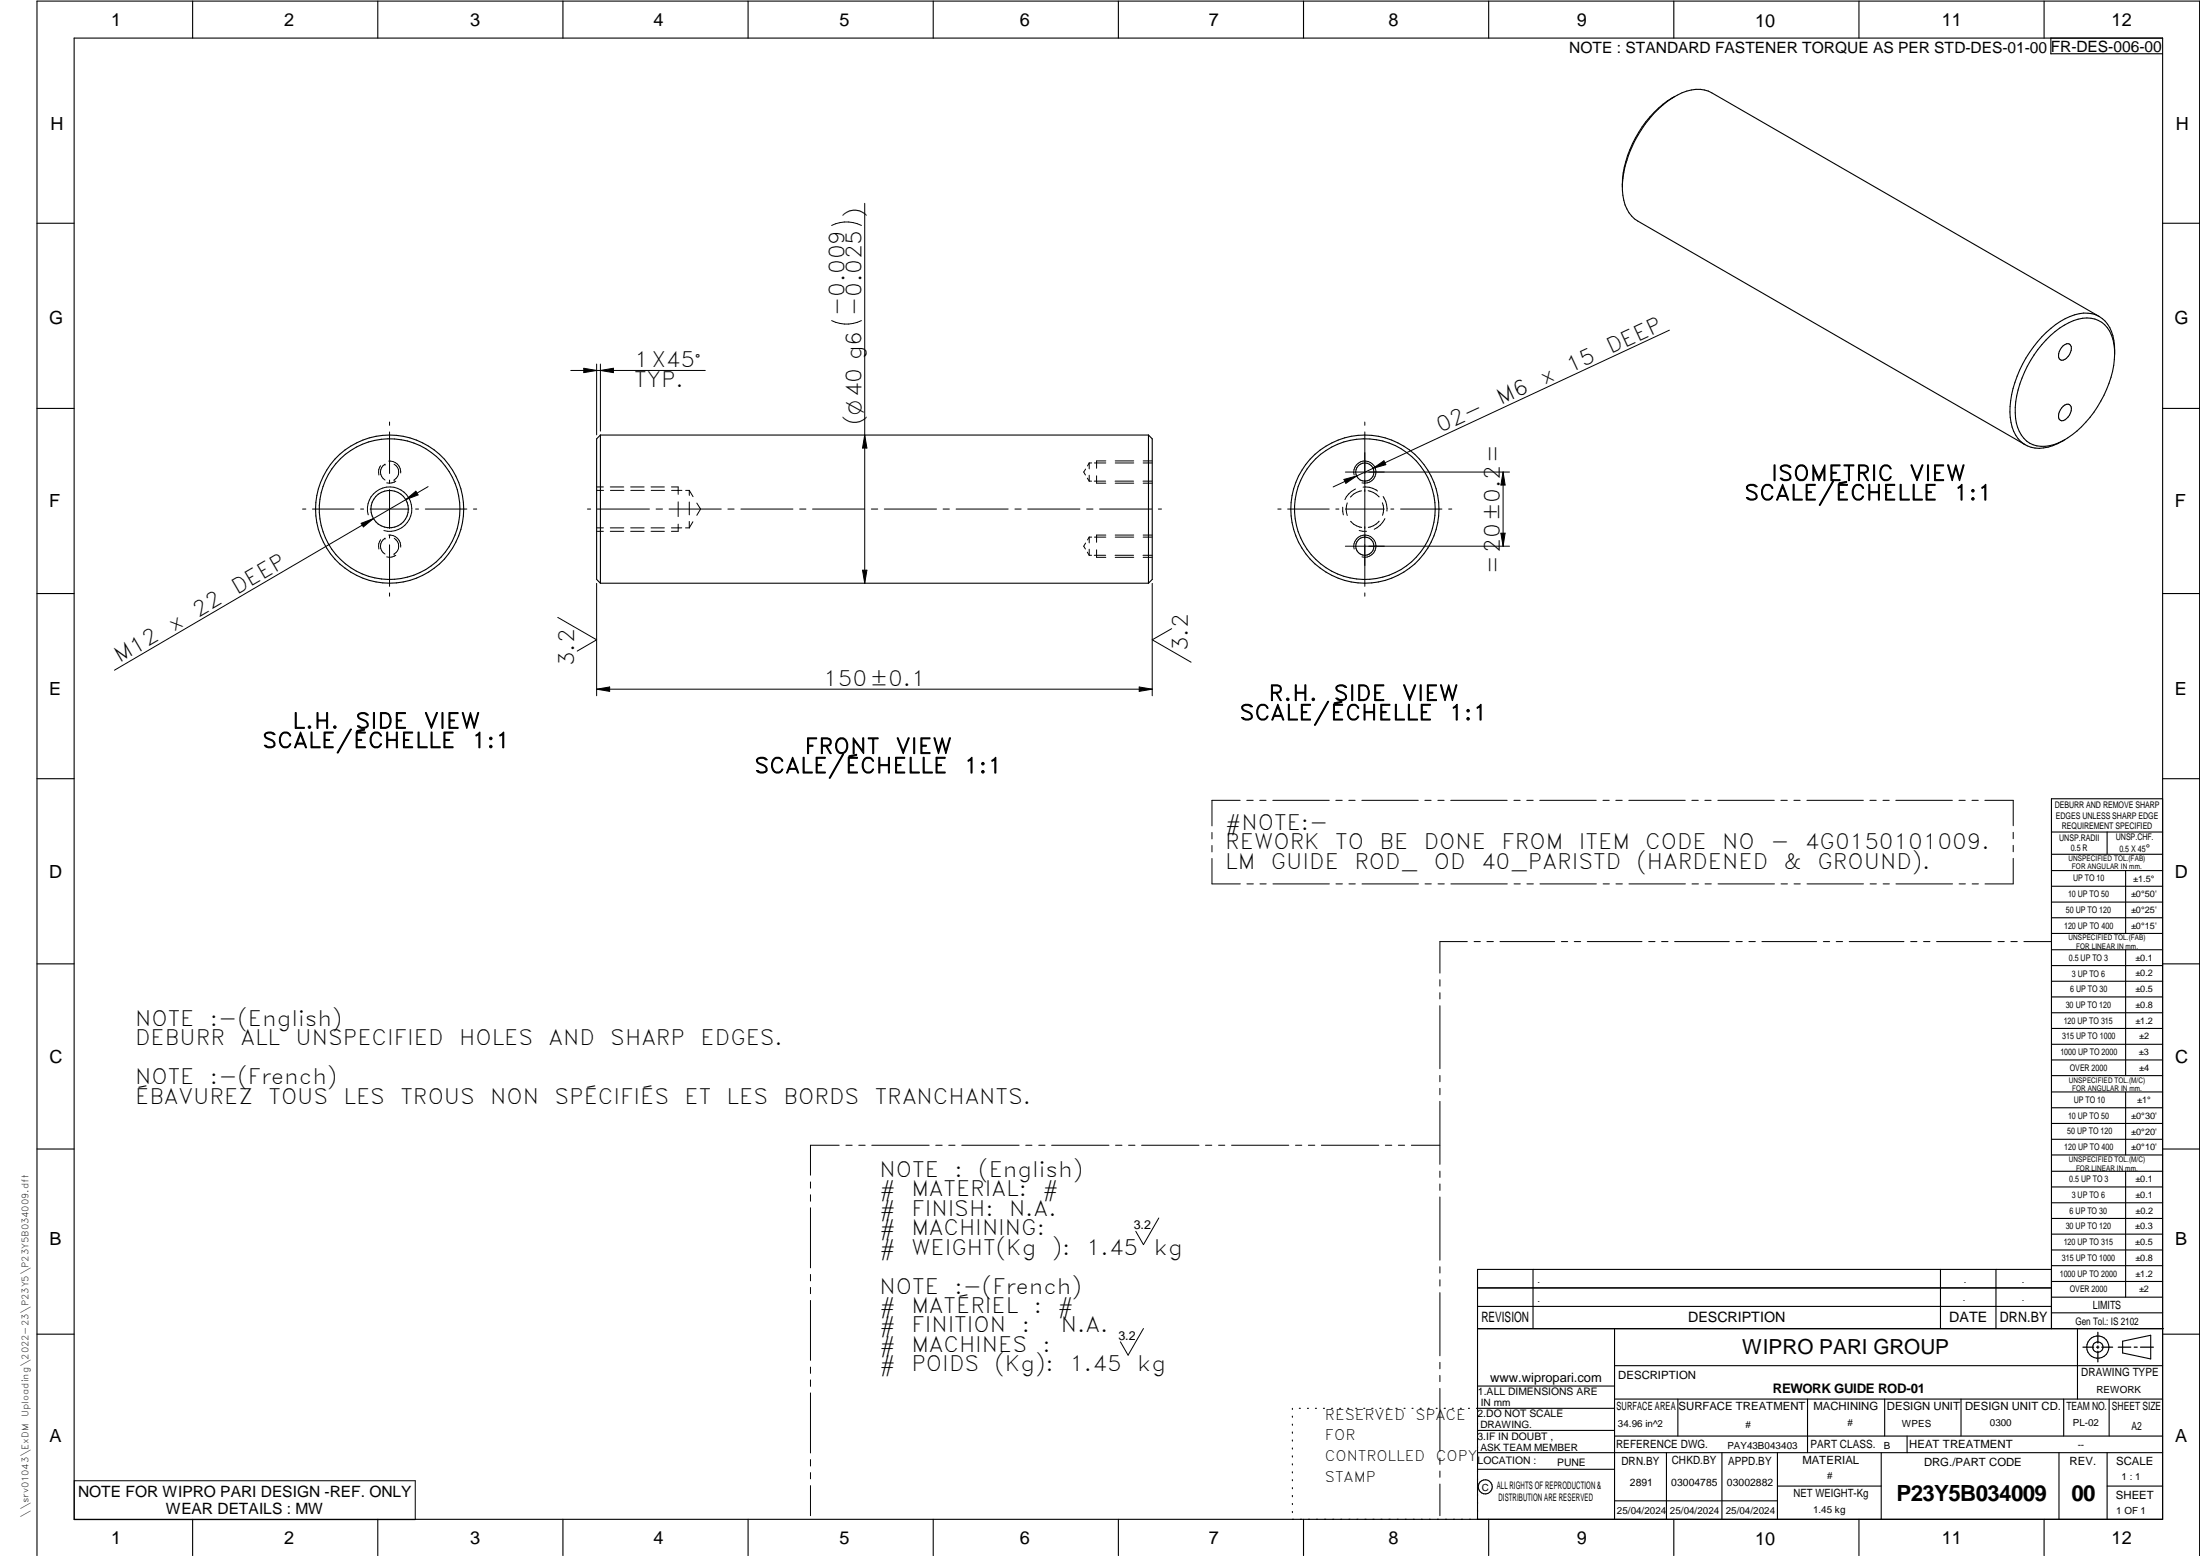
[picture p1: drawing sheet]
<svg xmlns="http://www.w3.org/2000/svg" width="594mm" height="420mm" viewBox="0 0 594 420" stroke-linecap="round" stroke-linejoin="round" font-family="sans-serif">
<g fill="none" stroke="#000" stroke-width=".3">
<path d="M20 10.3h564v400h-564zM52 .3v10M102 .3v10M152 .3v10M202 .3v10M252 .3v10M302 .3v10M352 .3v10M402 .3v10M452 .3v10M502 .3v10M552 .3v10"/>
<path d="M553.8 10.3v4.2h30.2M452.2 26a29.7 29.7 0 0 0-14.1 23.7M438.1 49.7a10.5 10.5 0 0 0 4.1 10l104.7 60.4M438.1 49.8a31.3 31.3 0 0 1 14.8-24.1 9.5 9.5 0 0 1 9.3-.6l104.7 60.4M10 60.3h10M584 60.3h10M557.1 93.3a1.24 1.24 0 0 1 1.7-.4 1.24 1.24 0 0 1 .5 1.7l-.5 1.2a2.19 2.19 0 0 1-2.4 1.4 2.36 2.36 0 0 1 .3-3.4zM566.9 85.5a9.4 9.4 0 0 0-9.2 .6 30.8 30.8 0 0 0-15 25.2 9.7 9.7 0 0 0 4.7 9.1 10.8 10.8 0 0 0 10.2-1.7M566.9 85.5a9.2 9.2 0 0 1 4.1 7.8 29.4 29.4 0 0 1-12.6 24.9 10.3 10.3 0 0 1-10.3 1.5 9.4 9.4 0 0 1-3.9-8.2 29.4 29.4 0 0 1 13.2-23.7 9.4 9.4 0 0 1 10.2-.8 8.9 8.9 0 0 1 3.4 7.2M571 94.6v.9M10 110.3h10M162.1 117.5v40"/>
<path d="M162.1 117.5l-1 1v38l1 1M162.1 117.5h148M310.1 117.5v40M310.1 117.5l1 1v38l-1 1M557.1 109.7a1.24 1.24 0 0 1 1.7-.4 1.24 1.24 0 0 1 .5 1.6 3.4 3.4 0 0 1-2.6 2.7 1.55 1.55 0 0 1-.6-2.3zM584 110.3h10M162.1 157.5h148M10 160.3h10M584 160.3h10M10 210.3h10M584 215.7h-30v143.1M584 210.3h10"/>
<path d="M554 224.7h30M554 230.7h30M554 235.1h30M554 239.3h30M569 224.7v6M574 235.1v17M554 243.6h30M554 247.8h30M554 252.1h30M554 256.5h30M574 256.5v33.9M10 260.3h10"/>
<path d="M554 260.7h30M554 265h30M554 269.2h30M554 273.5h30M554 277.7h30M584 260.3h10M554 282h30M554 286.2h30M554 290.4h30M554 294.9h30M554 299.1h30M574 294.9v17"/>
<path d="M10 310.3h10M554 303.4h30M554 307.6h30M554 311.9h30M554 316.3h30M574 316.3v34M584 310.3h10M554 320.5h30M554 324.8h30M554 329h30M554 333.2h30M554 337.5h30"/>
<path d="M399 358.8h185.2M399 352.8h155M399 347.8h155M414 342.8v16M436 358.8v51.5M524 342.8v16M539 342.8v16M554 341.8h30M554 346h30M554 350.3h30M554 354.5h30M554 342.8h-155v67.5"/>
<path d="M561 358.8v19M10 360.3h10M399 374.3h37M436 377.8h148M453.1 377.8v10M488.1 377.8v14.5M508.9 377.8v10M529.5 377.8v10M557.3 377.8v10M569.5 377.8v10M573.2 362.2l7.6-1.6v6.3l-7.6-1.6zM584 368.8h-148"/>
<path d="M584 360.3h10M349 380.3v.3M349 382.4v.3M349 384.6v.3M349 386.7v.3M349 388.8v.3M349 391v.3M349 393.1v.3M349 395.3v.3M349 397.4v.3M349 399.5v.3M350.9 380.3h.2"/>
<path d="M353.1 380.3h.2M355.2 380.3h.3M357.4 380.3h.3M359.6 380.3h.3M361.7 380.3h.3M363.9 380.3h.3M366.1 380.3h.3M368.3 380.3h.2M370.4 380.3h.3M372.6 380.3h.3M374.8 380.3h.3M376.9 380.3h.4"/>
<path d="M379.1 380.3h.3M381.3 380.3h.3M383.4 380.3h.4M385.6 380.3h.3M387.8 380.3h.3M390 380.3h.3M392.2 380.3h.3M394.3 380.3h.3M396.5 380.3h.3M398.7 380.3h37.3M399 396.7h37M399 392.3h185"/>
<path d="M399 386.2h37M436 387.8h148M450 392.3v18M465 392.3v18M480 392.3v18M508 392.3v18M515 387.8v4.5M556 392.3v18M569 392.3v18M52 410.3v9.7M102 410.3v9.7M152 410.3v9.7"/>
<path d="M202 410.3v9.7M252 410.3v9.7M302 410.3v9.7M349 401.7v.3M349 403.8v.4M349 406v.3M349 408.1v.3M352 410.3v9.7M402 410.3v9.7M436 405.3h44M452 410.3v9.7M480 401.3h28"/>
<path d="M502 410.3v9.7M552 410.3v9.7M569 401.3h15M10 420v-419.7h584v419.7"/>
<circle cx="105.2" cy="137.5" r="19"/>
<circle cx="105.2" cy="137.5" r="5.1"/>
<circle cx="105.2" cy="137.5" r="20"/>
<circle cx="368.5" cy="127.5" r="2.46"/>
<circle cx="368.6" cy="137.5" r="19"/>
<circle cx="368.6" cy="137.5" r="20"/>
<circle cx="368.5" cy="147.5" r="2.46"/>
<circle cx="566.5" cy="363.7" r="1.39"/>
<circle cx="566.5" cy="363.8" r="3"/>
<circle cx="401.1" cy="401.5" r="1.9"/>
</g>
<g fill="none" stroke="#000" stroke-width=".27">
<path d="M233.5 54.9v102.6M232.6 60.9a9 9 0 0 0-8 0M157.6 99.4l3.5 .6-3.5 .6zM161.1 98.3v19.1M162.1 98.3v18.1M232.6 86.6a9 9 0 0 1-8 0M450.8 89.2l-80 37.2M105.2 114v.9M105.2 116.6v11.2M154.1 100h36.4M162.1 100l3.5-.6v1.2zM233.5 117.5l.6 3.5h-1.2z"/>
<path d="M368.5 114v.9M368.5 116.6v41.7M81.7 137.5h.9M84.4 137.5h11.2M97.4 137.5h.8M99.4 139a6 6 0 0 1 5.3-7.5 6 6 0 0 1 6.5 6.5 6 6 0 0 1-7.5 5.3M99.9 137.5h10.5M102.8 125.8a2.77 2.77 0 0 0-.5 2.5M104 125.3a2.48 2.48 0 0 0 0 4.3M104 125.3h.1M104.4 130.4l.7 .1M105 124.5a2.94 2.94 0 0 1 3.2 3.2"/>
<path d="M105.2 132.2v10.5M105.2 129.6v.9M106.4 129.6h.1M106.4 125.3a2.48 2.48 0 0 1 0 4.3M106.9 129.9l-1.8 .6M109.6 134.9l2.7-2.3 .6 1zM112.2 137.5h.8M114.8 137.5h11.3M115.6 131.4l-84.7 49.6M127.8 137.5h.9M158.6 137.5h.9M161.1 132.4h1.9"/>
<path d="M161.1 131.5h1.8M161.3 137.5h14.1M164.8 131.5h3.6M164.8 132.4h3.7M170.3 131.5h3.6M170.3 132.4h3.7M175.8 131.5h3.6M175.8 132.4h3.6M177.2 137.5h1.7M180.7 137.5h14.1M181.3 131.5h1.8v2M181.3 132.4h2.8"/>
<path d="M183.1 135.5v4M185.2 132.4h.9M186.1 132.4v1.4M186.1 135.6v3.4M186.1 132.4l1 1.7M188.2 135.8l1 1.7-1 1.6M196.5 137.5h1.7M200.1 137.5h14M215.9 137.5h1.7M219.4 137.5h14.1M235.3 137.5h1.7M238.8 137.5h14.1"/>
<path d="M254.7 137.5h1.7M258.2 137.5h14M274.1 137.5h1.7M277.5 137.5h14.1M293.2 126.7l-.6 .8 .5 .8M293.4 137.5h1.7M293.6 129.1l.5 .8M294.1 125v1.6M294.1 128.3v1.6M294.1 129.9h.7M294.1 125l-.4 .8M294.1 125h.7"/>
<path d="M295.5 129.9h3.1M295.5 125h3.1M296.1 128.5v2h2.5M296.9 137.5h14.1M298.6 124.5h-2.5v1.9M301.1 129.9h5M301.2 125h4.9M301.2 130.5h4.9M301.2 124.5h4.9M308.6 129.9h2.5M308.7 125h2.4M308.7 130.5h2.4"/>
<path d="M308.7 124.5h2.4M312.8 137.5h.8M345.1 137.5h.8M347.7 137.5h11.2M360.7 137.5h.9M362.6 136.9l.1 2.1M362.9 129.5l3.4-1-2.9 2zM363.3 137.5h10.5M363.8 135.8a5 5 0 0 0 0 3.4M365.7 128.3a3 3 0 0 1 2.6-3.8 3 3 0 0 1 3.3 3.3 3 3 0 0 1-3.8 2.6M366 132a5.7 5.7 0 0 0-2.8 2.9M367.7 132.5a4.8 4.8 0 0 0-3 1.7"/>
<path d="M368.1 131.5a5.2 5.2 0 0 1 3.9 1.1M369.4 132.5a5.1 5.1 0 0 1 3 1.7M370.8 126.4l-10.8 5.1M370.8 126.4l2.9-2 .5 1.1zM373.3 135.8a4.7 4.7 0 0 1 0 3.3M373.5 134.1a5.7 5.7 0 0 1 1 3.9M375.6 137.5h.8M378.2 137.5h11.2M391.2 137.5h.8M405.9 127.5l.5 3.5h-1.1zM405.9 127.5v20M407.6 127.5h-44.3"/>
<path d="M97.5 141.3l3.3-1.3-2.7 2.3zM102.8 145.8a2.85 2.85 0 0 0-.5 2.5M104 145.3a2.48 2.48 0 0 0 0 4.3M104 145.3h.1M105 144.5a3 3 0 0 1 3.2 3.2M105.2 144.5v.8M105.2 147.1v11.2M106.4 149.6h.1M106.5 145.3a2.5 2.5 0 0 1-.1 4.3M106.9 149.9a2.9 2.9 0 0 1-2.5 .5M161.1 157.5v30.4M161.1 142.5h1.8"/>
<path d="M161.1 143.5h1.8M164.8 142.5h3.6M164.8 143.5h3.6M170.3 142.5h3.6M170.3 143.5h3.6M175.8 142.5h3.6M175.8 143.5h3.6M181.3 142.5h2.8M183.1 141.5v2h-1.8M185.1 142.5h1M186.1 140.8v1.7M187.1 140.9l-1 1.6"/>
<path d="M232.9 154h1.2l-.6 3.5zM293.2 146.6l-.6 .9 .5 .8M293.6 149.1l.5 .8M294.1 145v1.6M294.1 148.3v1.6M294.1 149.9h.7M294.1 145l-.4 .8M294.1 145h.7M295.5 149.9h3.1M295.5 145h3.1M296.1 148.5v2h2.5M298.6 144.5h-2.5v1.9"/>
<path d="M301.1 149.9h5M301.2 145h4.9M301.2 150.5h4.9M301.2 144.5h4.9M308.6 149.9h2.5M308.7 145h2.4M308.7 150.5h2.4M308.7 144.5h2.4M311.1 157.5v30.4M364.7 140.8a4.3 4.3 0 0 0 3 1.6M365.7 148.3a2.99 2.99 0 0 1 2.6-3.8 2.99 2.99 0 0 1 3.2 3.2 2.99 2.99 0 0 1-3.7 2.7M367 143.3l2 .2"/>
<path d="M372.4 140.7a4.5 4.5 0 0 1-2.9 1.7M374 140a6 6 0 0 1-2.9 2.9M405.3 144h1.1l-.5 3.5zM407.6 147.5h-44.3M105.2 160.1v.9M150.6 166.7l10.5 6.1-5.2 3M316.4 169.8l-5.3 3 10.5 6M368.5 160.1v.9M161.1 186.1h150M161.1 186.1l3.5-.6v1.2zM307.6 185.5l3.5 .6-3.5 .6zM334.9 216.1h-7.6v6.9"/>
<path d="M336.7 216.1h1.7M340.2 216.1h1.7M343.7 216.1h15.2M360.7 216.1h1.8M364.2 216.1h1.7M367.7 216.1h15.3M384.8 216.1h1.7M388.3 216.1h1.7M391.7 216.1h15.3M408.8 216.1h1.7M412.3 216.1h1.7M415.8 216.1h15.2"/>
<path d="M432.9 216.1h1.6M436.3 216.1h1.8M439.8 216.1h15.3M456.9 216.1h1.7M460.4 216.1h1.7M463.9 216.1h15.2M480.9 216.1h1.7M484.4 216.1h1.7M487.9 216.1h15.3M504.9 216.1h1.7M508.5 216.1h1.7M511.9 216.1h15.3"/>
<path d="M529 216.1h1.7M532.5 216.1h1.7M536 216.1h7.6v6.9M327.3 231.8v6.9h7.6M327.3 224.8v1.7M327.3 228.3v1.7M336.7 238.7h1.7M340.2 238.7h1.7M343.7 238.7h15.3M360.8 238.7h1.7M364.3 238.7h1.7M367.8 238.7h15.2"/>
<path d="M384.8 238.7h1.7M388.3 238.7h1.7M391.8 238.7h15.2M408.8 238.7h1.7M412.3 238.7h1.8M415.8 238.7h15.3M432.9 238.7h1.7M436.4 238.7h1.7M439.9 238.7h15.2M456.9 238.7h1.7M460.4 238.7h1.7M463.9 238.7h15.3"/>
<path d="M480.9 238.7h1.8M484.5 238.7h1.6M488 238.7h15.2M505 238.7h1.7M508.5 238.7h1.7M512 238.7h15.3M529 238.7h1.7M532.5 238.7h1.7M543.6 224.7v1.8M543.6 228.3v1.7M543.6 231.8v6.9h-7.6M396.2 254.3h-7.4v8.5"/>
<path d="M398.1 254.3h1.6M401.5 254.3h1.8M405 254.3h14.8M421.6 254.3h1.7M425.1 254.3h1.7M428.6 254.3h14.8M445.2 254.3h1.7M448.7 254.3h1.7M452.2 254.3h14.8M468.8 254.3h1.7M472.3 254.3h1.7M475.8 254.3h14.8"/>
<path d="M492.4 254.3h1.7M495.8 254.3h1.8M499.4 254.3h14.7M516 254.3h1.6M519.4 254.3h1.8M522.9 254.3h14.8M539.5 254.3h1.7M543 254.3h1.7M546.5 254.3h7.4M388.8 264.5v1.8M388.8 268.1v1.6M388.8 271.6v17"/>
<path d="M388.8 290.4v1.7M388.8 293.9v1.7M388.8 297.4v17M218.9 319.2v1.6M226.6 309.2h-7.7v8.1M228.4 309.2h1.7M231.9 309.2h1.7M235.4 309.2h15.5M252.7 309.2h1.7M256.2 309.2h1.7M259.7 309.2h15.5M277 309.2h1.7"/>
<path d="M280.5 309.2h1.7M284 309.2h15.5M301.2 309.2h1.8M304.8 309.2h1.7M308.3 309.2h15.5M325.5 309.2h1.7M329.1 309.2h1.6M332.6 309.2h15.4M349.8 309.2h1.7M353.3 309.2h1.7M356.8 309.2h15.5M374.1 309.2h1.7"/>
<path d="M377.6 309.2h1.7M381.1 309.2h7.7M388.8 316.2v1.7M388.8 319.7v1.7M218.9 322.6v1.8M218.9 326.1v16.2M312.9 328.9l-4.1 7.2-2.1-3.6M388.8 323.2v17.1M218.9 344.1v1.8M218.9 347.6v1.7M218.9 351.2v16.1M308.8 358.7l-4.2 7.2-2.1-3.6"/>
<path d="M388.8 342.1v1.6M388.8 345.6v1.7M388.8 349v17.1M218.9 369.1v1.7M218.9 372.6v1.8M218.9 376.1v16.2M388.8 367.9v1.7M388.8 371.4v1.7M388.8 374.9v17M20.1 399.8h92v10.5h-92zM218.9 394.1v1.8M218.9 397.6v1.7"/>
<path d="M388.8 393.7v1.7M388.8 397.2v1.7M218.9 401.2v8.1M388.8 400.7v8.6"/>
</g>
<path d="M566.5 359.7v3M562.5 363.8h2.9M566.1 363.8h.7M566.5 363.4v.7M566.5 364.9v2.8M567.6 363.8h2.9M572 363.8h3.4M576.3 363.8h.8M578 363.8h3.5" fill="none" stroke="#000" stroke-width=".34"/>
<path d="M157.6 99.4l3.5 .6-3.5 .6zM162.1 100l3.5-.6v1.2zM109.6 134.9l2.7-2.3 .6 1zM233.5 117.5l.6 3.5h-1.2zM362.9 129.5l3.4-1-2.9 2zM370.8 126.4l2.9-2 .5 1.1zM405.9 127.5l.5 3.5h-1.1zM97.5 141.3l3.3-1.3-2.7 2.3zM232.9 154h1.2l-.6 3.5zM405.3 144h1.1l-.5 3.5zM161.1 186.1l3.5-.6v1.2zM307.6 185.5l3.5 .6-3.5 .6z" fill="#000"/>
<g font-size="6">
<text x="512.1" y="405.2">P23Y5B034009</text>
<text x="559.4" y="405.2">00</text>
</g>
<g font-size="5.7">
<text x="228.1" y="85.3" transform="rotate(-90 228.1 85.3)">-0.009</text>
<text x="232.6" y="85.3" transform="rotate(-90 232.6 85.3)">-0.025 )</text>
<text x="435" y="95.6" transform="rotate(-25 435 95.6)">DEEP</text>
<text x="171.3" y="99.2">1X45v</text>
<text x="424" y="100.7" transform="rotate(-25 424 100.7)">15</text>
<text x="171.3" y="104.4">TYP.</text>
<text x="417" y="104" transform="rotate(-25 417 104)">x</text>
<text x="405.3" y="109.4" transform="rotate(-25 405.3 109.4)">M6</text>
<text x="232.6" y="114.8" transform="rotate(-90 232.6 114.8)">(O40 g6</text>
<text x="389" y="117" transform="rotate(-25 389 117)">02-</text>
<text x="478.3" y="129.8">ISOMETRIC</text>
<text x="515.6" y="129.8">VIEW</text>
<text x="471" y="135">SCALE/ÉCHELLE</text>
<text x="527.6" y="135">1:1</text>
<text x="405" y="155" transform="rotate(-90 405 155)">=20±0.2=</text>
<text x="64" y="160.7" transform="rotate(-30 64 160.7)">DEEP</text>
<text x="53.5" y="166.8" transform="rotate(-30 53.5 166.8)">22</text>
<text x="46.8" y="170.7" transform="rotate(-30 46.8 170.7)">x</text>
<text x="32.3" y="179.2" transform="rotate(-30 32.3 179.2)">M12</text>
<text x="155" y="179.9" transform="rotate(-90 155 179.9)">3.2</text>
<text x="320.8" y="175.8" transform="rotate(-90 320.8 175.8)">3.2</text>
<text x="222.3" y="185.3">150±0.1</text>
<text x="342.6" y="189.2">R.H.</text>
<text x="360.2" y="189.2">SIDE</text>
<text x="378.6" y="189.2">VIEW</text>
<text x="78.9" y="196.7">L.H.</text>
<text x="96" y="196.7">SIDE</text>
<text x="114.5" y="196.7">VIEW</text>
<text x="334.7" y="194.4">SCALE/ÉCHELLE</text>
<text x="391.3" y="194.4">1:1</text>
<text x="70.8" y="201.9">SCALE/ÉCHELLE</text>
<text x="127.4" y="201.9">1:1</text>
<text x="217.3" y="203.5">FRONT</text>
<text x="241.9" y="203.5">VIEW</text>
<text x="203.7" y="208.7">SCALE/ÉCHELLE</text>
<text x="260.2" y="208.7">1:1</text>
<text x="330.9" y="224.1">#NOTE:-</text>
<text x="330.9" y="229.4">REWORK</text>
<text x="360.5" y="229.4">TO</text>
<text x="372.5" y="229.4">BE</text>
<text x="384.5" y="229.4">DONE</text>
<text x="405.5" y="229.4">FROM</text>
<text x="426.3" y="229.4">ITEM</text>
<text x="444.3" y="229.4">CODE</text>
<text x="465.1" y="229.4">NO</text>
<text x="478.1" y="229.4">-</text>
<text x="487.4" y="229.4">4G0150101009.</text>
<text x="330.9" y="234.6">LM</text>
<text x="343.2" y="234.6">GUIDE</text>
<text x="365.7" y="234.6">ROD_</text>
<text x="387.2" y="234.6">OD</text>
<text x="399.9" y="234.6">40_PARISTD</text>
<text x="441.9" y="234.6">(HARDENED</text>
<text x="481.6" y="234.6">&amp;</text>
<text x="490.8" y="234.6">GROUND).</text>
<text x="36.5" y="277">NOTE</text>
<text x="56.7" y="277">:-(English)</text>
<text x="36.5" y="282.3">DEBURR</text>
<text x="64.9" y="282.3">ALL</text>
<text x="79.8" y="282.3">UNSPECIFIED</text>
<text x="124" y="282.3">HOLES</text>
<text x="148.1" y="282.3">AND</text>
<text x="164.8" y="282.3">SHARP</text>
<text x="189.2" y="282.3">EDGES.</text>
<text x="36.5" y="292.8">NOTE</text>
<text x="56.7" y="292.8">:-(French)</text>
<text x="36.5" y="298">ÉBAVUREZ</text>
<text x="72.5" y="298">TOUS</text>
<text x="92.8" y="298">LES</text>
<text x="108.1" y="298">TROUS</text>
<text x="132.4" y="298">NON</text>
<text x="149.8" y="298">SPÉCIFIÉS</text>
<text x="184.8" y="298">ET</text>
<text x="196.2" y="298">LES</text>
<text x="211.6" y="298">BORDS</text>
<text x="236.2" y="298">TRANCHANTS.</text>
<text x="237.5" y="317.8">NOTE</text>
<text x="257.7" y="317.8">:</text>
<text x="264.1" y="317.8">(English)</text>
<text x="237.5" y="323">#</text>
<text x="246.1" y="323">MATERIAL:</text>
<text x="281.5" y="323">#</text>
<text x="237.5" y="328.3">#</text>
<text x="246.1" y="328.3">FINISH:</text>
<text x="272.5" y="328.3">N.A.</text>
<text x="237.5" y="333.5">#</text>
<text x="246.1" y="333.5">MACHINING:</text>
<text x="237.5" y="338.8">#</text>
<text x="246.1" y="338.8">WEIGHT(Kg</text>
<text x="284" y="338.8">):</text>
<text x="293.3" y="338.8">1.45</text>
<text x="311.6" y="338.8">kg</text>
<text x="237.5" y="349.3">NOTE</text>
<text x="257.7" y="349.3">:-(French)</text>
<text x="237.5" y="354.5">#</text>
<text x="237.5" y="359.8">#</text>
<text x="246.1" y="354.5">MATÉRIEL</text>
<text x="246.1" y="359.8">FINITION</text>
<text x="275.9" y="359.8">:</text>
<text x="279.2" y="354.5">:</text>
<text x="285.6" y="354.5">#</text>
<text x="286.5" y="359.8">N.A.</text>
<text x="237.5" y="365">#</text>
<text x="246.1" y="365">MACHINES</text>
<text x="281.5" y="365">:</text>
<text x="237.5" y="370.3">#</text>
<text x="246.1" y="370.3">POIDS</text>
<text x="268.5" y="370.3">(Kg):</text>
<text x="288.8" y="370.3">1.45</text>
<text x="307.1" y="370.3">kg</text>
</g>
<text font-size="5.6" x="470.5" y="365.5">WIPRO PARI GROUP</text>
<g font-size="4.9">
<text x="30" y="6.9">1</text>
<text x="76.7" y="6.9">2</text>
<text x="127" y="6.9">3</text>
<text x="176.5" y="6.9">4</text>
<text x="226.7" y="6.9">5</text>
<text x="275.4" y="6.9">6</text>
<text x="326.4" y="6.9">7</text>
<text x="375" y="6.9">8</text>
<text x="425.8" y="6.9">9</text>
<text x="473.9" y="7.3">10</text>
<text x="524.3" y="6.9">11</text>
<text x="570.2" y="6.9">12</text>
<text x="13.6" y="35.1">H</text>
<text x="587.6" y="35.1">H</text>
<text x="13.2" y="87.5">G</text>
<text x="587.2" y="87.5">G</text>
<text x="13.2" y="137">F</text>
<text x="587.2" y="137">F</text>
<text x="13.2" y="187.6">E</text>
<text x="587.2" y="187.6">E</text>
<text x="13.2" y="237">D</text>
<text x="587.2" y="237">D</text>
<text x="13.4" y="287.1">C</text>
<text x="587.4" y="287.1">C</text>
<text x="13.4" y="336.2">B</text>
<text x="587.4" y="336.2">B</text>
<text x="13.4" y="389.3">A</text>
<text x="587.4" y="389.3">A</text>
<text x="30" y="416.9">1</text>
<text x="76.7" y="416.9">2</text>
<text x="127" y="416.9">3</text>
<text x="176.5" y="416.9">4</text>
<text x="226.7" y="416.9">5</text>
<text x="275.4" y="416.9">6</text>
<text x="326.4" y="416.9">7</text>
<text x="375" y="416.9">8</text>
<text x="425.8" y="416.9">9</text>
<text x="473.9" y="417.3">10</text>
<text x="524.3" y="416.9">11</text>
<text x="570.2" y="416.9">12</text>
</g>
<g font-size="4.2">
<text x="423.7" y="14.3">NOTE : STANDARD FASTENER TORQUE AS PER STD-DES-01-00</text>
<text x="553.8" y="14">FR-DES-006-00</text>
<text x="21.1" y="404.3">NOTE FOR WIPRO PARI DESIGN -REF. ONLY</text>
<text x="44.8" y="408.8">WEAR DETAILS : MW</text>
</g>
<g font-size="3.9">
<text x="400" y="357.1">REVISION</text>
<text x="455.9" y="357.1">DESCRIPTION</text>
<text x="526.4" y="357.1">DATE</text>
<text x="540" y="357.1">DRN.BY</text>
<text x="357.8" y="383.3">RESERVED</text>
<text x="382.3" y="383.3">SPACE</text>
<text x="357.8" y="388.9">FOR</text>
<text x="357.8" y="394.5">CONTROLLED</text>
<text x="387.8" y="394.5">COPY</text>
<text x="357.8" y="400">STAMP</text>
</g>
<text font-size="3.6" x="478.7" y="376.1">REWORK GUIDE ROD-01</text>
<text font-size="3.5" x="402.4" y="373.3">www.wipropari.com</text>
<g font-size="3.4">
<text x="306.1" y="331.9">3.2</text>
<text x="302" y="361.7">3.2</text>
</g>
<g font-size="3.1">
<text x="565.1" y="353.5">LIMITS</text>
<text x="562" y="371.7">DRAWING TYPE</text>
<text x="437" y="372.3">DESCRIPTION</text>
<text x="436.5" y="380.8">SURFACE AREA</text>
<text x="453.3" y="380.8">SURFACE TREATMENT</text>
<text x="489.7" y="380.8">MACHINING</text>
<text x="509.5" y="380.8">DESIGN UNIT</text>
<text x="530.6" y="380.8">DESIGN UNIT CD.</text>
<text x="558" y="380.6">TEAM NO.</text>
<text x="570.3" y="380.7">SHEET SIZE</text>
<text x="575.6" y="386.1">A2</text>
<text x="436.4" y="391.1">REFERENCE DWG.</text>
<text x="437.8" y="395.5">DRN.BY</text>
<text x="451.4" y="395.4">CHKD.BY</text>
<text x="466.6" y="395.5">APPD.BY</text>
<text x="486.7" y="395.4">MATERIAL</text>
<text x="488.9" y="390.9">PART CLASS.</text>
<text x="515.6" y="390.9">HEAT TREATMENT</text>
<text x="519.6" y="395.9">DRG./PART CODE</text>
<text x="558.9" y="395.5">REV.</text>
<text x="571.4" y="395.6">SCALE</text>
<text x="484.3" y="404.2">NET WEIGHT-Kg</text>
<text x="571.4" y="404.7">SHEET</text>
</g>
<text font-size="3" x="579.5" y="230.1">°</text>
<g font-size="2.8">
<text x="560.4" y="357.7">Gen Tol.: IS 2102</text>
<text x="399.1" y="376.6">1.ALL DIMENSIONS ARE</text>
<text x="399" y="382.7">2.DO NOT SCALE</text>
<text x="399" y="388.7">3.IF IN DOUBT ,</text>
<text x="399" y="395.4">LOCATION :</text>
<text x="420.5" y="396">PUNE</text>
<text x="404.2" y="402">ALL RIGHTS OF REPRODUCTION &amp;</text>
<text x="440.1" y="401.2">2891</text>
<text x="451.3" y="401.2">03004785</text>
<text x="466.3" y="401.2">03002882</text>
<text x="404.7" y="405.4">DISTRIBUTION ARE RESERVED</text>
</g>
<g font-size="2.7">
<text x="566.1" y="376.2">REWORK</text>
<text x="399.9" y="379.7">IN mm</text>
<text x="399.7" y="385.7">DRAWING.</text>
<text x="436.9" y="385.4">34.96 in^2</text>
<text x="471.4" y="385.5">#</text>
<text x="498.9" y="385">#</text>
<text x="513.6" y="385.3">WPES</text>
<text x="537.3" y="385.1">0300</text>
<text x="559.7" y="385.1">PL-02</text>
<text x="399.7" y="391.8">ASK TEAM MEMBER</text>
<text x="466.5" y="391.2">PAY43B043403</text>
<text x="508.7" y="391.2">B</text>
<text x="561.1" y="391.1">--</text>
<text x="493.4" y="399.5">#</text>
<text x="572.8" y="399.7">1 : 1</text>
<text x="400.1" y="402.5">C</text>
<text x="436.6" y="408.7">25/04/2024</text>
<text x="450.9" y="408.8">25/04/2024</text>
<text x="466" y="408.9">25/04/2024</text>
<text x="489.6" y="408.5">1.45 kg</text>
<text x="571.4" y="408.7">1 OF 1</text>
</g>
<g font-size="2.5">
<text x="554.9" y="218.3">DEBURR AND REMOVE SHARP</text>
<text x="555.2" y="221">EDGES UNLESS SHARP EDGE</text>
<text x="556.1" y="227.1">UNSP.RADII</text>
<text x="556.8" y="223.8">REQUIREMENT SPECIFIED</text>
<text x="571.4" y="226.9">UNSP.CHF.</text>
<text x="559.2" y="229.9">0.5 R</text>
<text x="572.3" y="230.1">0.5 X 45</text>
<text x="559.8" y="238">UP TO 10</text>
<text x="576.1" y="238.1">±1.5°</text>
<text x="558.5" y="242.2">10 UP TO 50</text>
<text x="575.5" y="242.3">±0°50'</text>
<text x="557.4" y="250.7">120 UP TO 400</text>
<text x="557.9" y="246.5">50 UP TO 120</text>
<text x="575.5" y="250.7">±0°15'</text>
<text x="575.5" y="246.5">±0°25'</text>
<text x="558.7" y="259.4">0.5 UP TO 3</text>
<text x="559.5" y="263.7">3 UP TO 6</text>
<text x="576.6" y="263.6">±0.2</text>
<text x="576.6" y="259.4">±0.1</text>
<text x="559" y="267.9">6 UP TO 30</text>
<text x="576.6" y="267.9">±0.5</text>
<text x="557.8" y="272.2">30 UP TO 120</text>
<text x="576.6" y="272.2">±0.8</text>
<text x="556.9" y="280.7">315 UP TO 1000</text>
<text x="557.3" y="276.4">120 UP TO 315</text>
<text x="576.6" y="276.4">±1.2</text>
<text x="577.7" y="280.7">±2</text>
<text x="556.4" y="284.9">1000 UP TO 2000</text>
<text x="577.6" y="284.9">±3</text>
<text x="558.9" y="289.2">OVER 2000</text>
<text x="577.7" y="289.3">±4</text>
<text x="560" y="297.9">UP TO 10</text>
<text x="577.1" y="297.9">±1°</text>
<text x="558.5" y="302.1">10 UP TO 50</text>
<text x="575.5" y="302.1">±0°30'</text>
<text x="557.4" y="310.6">120 UP TO 400</text>
<text x="558.2" y="306.3">50 UP TO 120</text>
<text x="575.5" y="310.6">±0°10'</text>
<text x="575.5" y="306.4">±0°20'</text>
<text x="558.8" y="319.2">0.5 UP TO 3</text>
<text x="559.4" y="323.4">3 UP TO 6</text>
<text x="576.6" y="319.2">±0.1</text>
<text x="576.6" y="323.5">±0.1</text>
<text x="558.9" y="327.7">6 UP TO 30</text>
<text x="576.7" y="327.7">±0.2</text>
<text x="557.8" y="332">30 UP TO 120</text>
<text x="576.6" y="332">±0.3</text>
<text x="556.8" y="340.5">315 UP TO 1000</text>
<text x="557.3" y="336.3">120 UP TO 315</text>
<text x="576.6" y="336.3">±0.5</text>
<text x="576.6" y="340.5">±0.8</text>
<text x="415.2" y="346.4">.</text>
<text x="530.3" y="346.5">.</text>
<text x="545.9" y="346.4">.</text>
<text x="556.2" y="344.7">1000 UP TO 2000</text>
<text x="576.6" y="344.7">±1.2</text>
<text x="415.2" y="351.5">.</text>
<text x="530" y="351.3">.</text>
<text x="545.9" y="351.4">.</text>
<text x="558.9" y="349">OVER 2000</text>
<text x="577.6" y="349">±2</text>
</g>
<g font-size="2.4">
<text x="7.7" y="382.7" transform="rotate(-90 7.7 382.7)">Uploading\2022-23\P23Y5\P23Y5B034009.dft</text>
<text x="7.7" y="409.8" transform="rotate(-90 7.7 409.8)">\\srv01043\ExDM</text>
</g>
<g font-size="2.1">
<text x="558.5" y="232.4">UNSPECIFIED TOL.(FAB)</text>
<text x="559.5" y="234.7">FOR ANGULAR IN mm.</text>
<text x="558.6" y="253.9">UNSPECIFIED TOL.(FAB)</text>
<text x="560.7" y="256.3">FOR LINEAR IN mm.</text>
<text x="558.7" y="292.3">UNSPECIFIED TOL.(M/C)</text>
<text x="559.6" y="294.7">FOR ANGULAR IN mm.</text>
<text x="558.7" y="313.7">UNSPECIFIED TOL.(M/C)</text>
<text x="560.6" y="316.1">FOR LINEAR IN mm.</text>
</g>
</svg>
